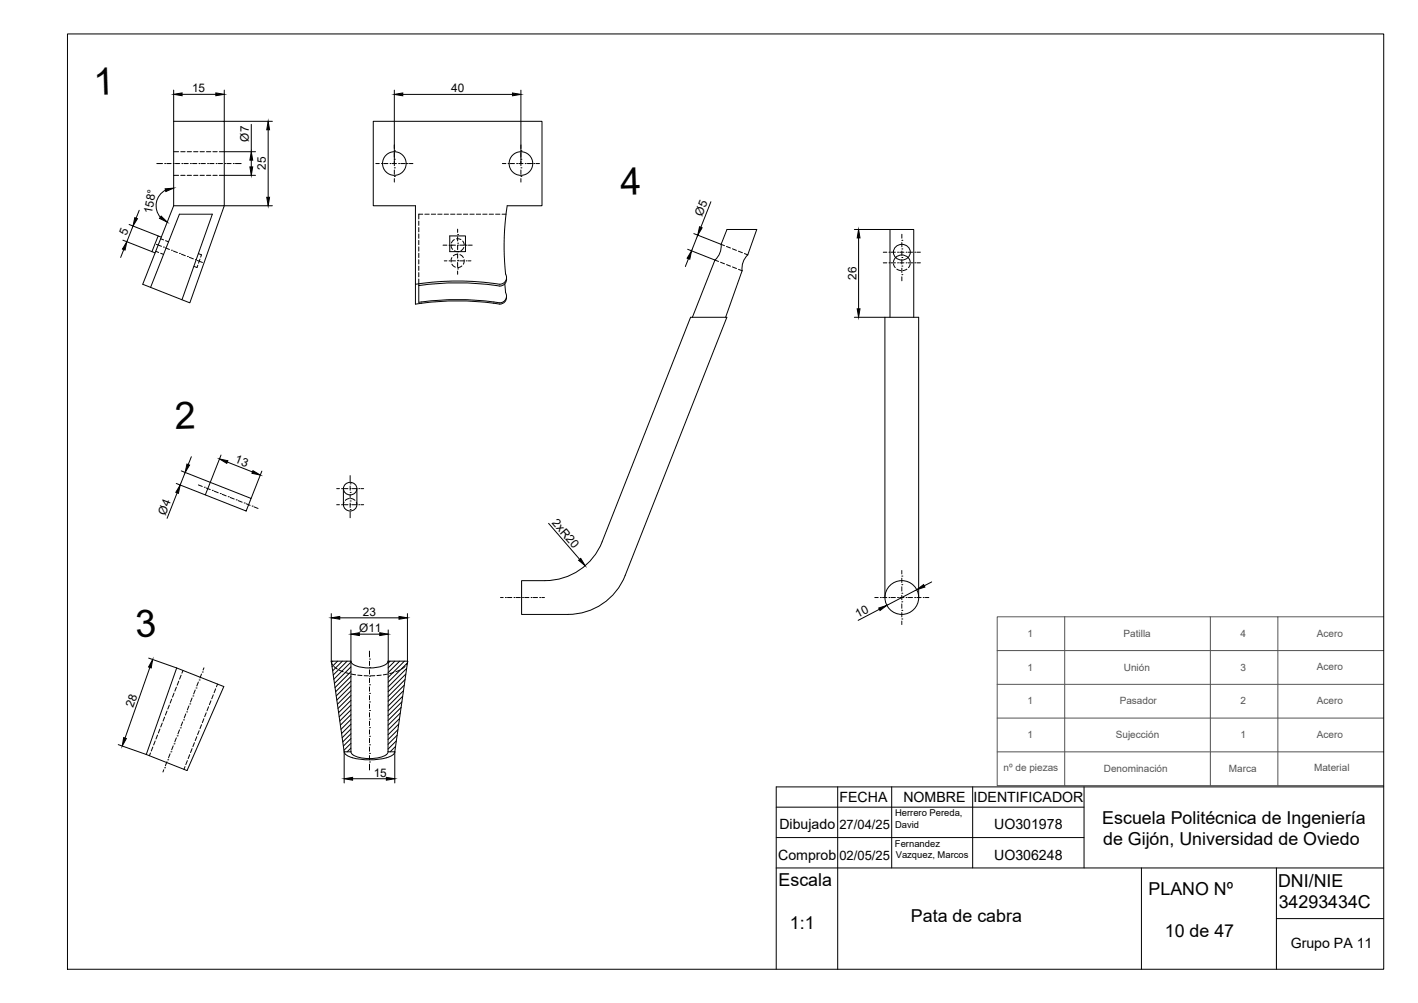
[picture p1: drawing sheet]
<svg xmlns="http://www.w3.org/2000/svg" width="420mm" height="297mm" viewBox="0 0 420 297" stroke-linecap="round" stroke-linejoin="round" font-family="sans-serif">
<!-- layer: Vistas -->
<g fill="none" stroke="#000" stroke-width=".3">
<path d="M51.5 35.9h15v25h-15zM47.8 70.2l-.9-.3-1.9 4.6 1 .4M51.5 60.9l-9.2 23.3 14 5.5 10.2-28.8M133.3 69.9h4.6v4.6h-4.6zM213.7 72.4l1.7-4.4h8.8l-2.6 7.5-1.3 1.8-.4 1.4v1.5M213.7 72.4l-.1 1.4-.4 1.4-1.4 1.8-6.6 17M265.3 73.2a2.4 2.4 0 0 1 3.9 .1 2.4 2.4 0 0 1-1.4 3.7 2.36 2.36 0 0 1-2.6-1 2.36 2.36 0 0 1 .1-2.8zM265.4 76.3a2.64 2.64 0 0 1 3.7 0M44.6 85.1l8.6-21.7h9.7l-9 25.4M123.1 84.2a81 81 0 0 1 25 0M124.1 84v5.5a87 87 0 0 1 24.4 .1 2 2 0 0 0 1.3-2.9l-.2-2.6M148.1 84.2a1.99 1.99 0 0 0 1.7-3 78.3 78.3 0 0 1 .5-20.3h10.3v-25h-50v25h12.5v29.2a85.7 85.7 0 0 1 25.4-.1l.8-.3 .5-.6 .3-1.2"/>
<path d="M150.1 82.5a2.13 2.13 0 0 1-3.1 2.1 81 81 0 0 0-22.9 0M204.6 94h10.8l-30.2 76.4a18.2 18.2 0 0 1-16.9 11.6h-13.8v-10a37.1 37.1 0 0 0 11.4-.6 18.2 18.2 0 0 0 12.5-11zM219.9 80.2l-4.9 13.8M263.7 94v-26h7v26M62.3 142.9l12.1 4.7-1.5 3.7-12.1-4.7zM101.7 144.7l.1 4.8a2 2 0 0 0 2 1.8 2 2 0 0 0 1.9-1.8v-4.8M262.2 177v-83h10v83M52.4 197.8l13.9 5.5-10.9 24.9-12.1-4.8zM104 195.8a3.5 3.5 0 0 0 3.3 1.9 10.6 10.6 0 0 0 7.2-1.1l.5-.8h5.8l-3.8 26.8M104 195.8h-5.8l3.8 26.8M104 195.8v26.8M115 195.8v27a4 4 0 0 1-3.7 1.8 9.6 9.6 0 0 1-7-1.3l-.3-.7"/>
<path d="M102 222.6h2M102 222.6a2.85 2.85 0 0 0 2.5 1.8 18.2 18.2 0 0 0 11.8-.8l.7-1M115 222.6h2"/>
<circle cx="116.8" cy="48.4" r="3.5"/>
<circle cx="154.4" cy="48.4" r="3.5"/>
<circle cx="103.8" cy="144.7" r="1.93"/>
<circle cx="267.2" cy="177" r="5"/>
</g>
<!-- layer: Oculto -->
<g fill="none" stroke="#000" stroke-width=".3">
<path d="M51.5 51.9h1.4M51.5 44.9h1.4M53.6 51.9h1.2M53.6 44.9h1.2M55.5 51.9h1.2M55.5 44.9h1.2M57.4 51.9h1.2M57.4 44.9h1.2M59.3 51.9h1.2M59.3 44.9h1.2M61.2 51.9h1.3M61.2 44.9h1.3"/>
<path d="M63.1 51.9h1.3M63.1 44.9h1.3M65 51.9h1.5M65 44.9h1.5M46.1 74.4l.9 .4M47.6 70.7l.9 .3M47.6 75l.9 .3M49.1 71.3l.8 .3M58.6 78.5l-.2 .7-1-.3M58.8 75.1l.9 .4-.2 .7M59.2 76.8l-.4 1.2M124.1 65.5v1.3"/>
<path d="M124.1 67.4v1.3M124.1 69.3v1.3M124.1 71.2v1.3M124.1 73.1v1.3M124.1 75v1.3M124.1 76.9v1.3M124.1 78.8v1.3M125.3 63.4h-1.2v1.5M125.9 63.4h1.3M127.8 63.4h1.3M129.7 63.4h1.3M131.6 63.4h1.3"/>
<path d="M133.5 63.4h1.3M133.6 72.6l.5 1.2M133.6 72.6h.1M133.9 76.3l-.2 1.3M133.9 78.2l1 .9M134.6 74.3l1.3 .2M134.6 71l-.8 1M135.3 70.7l1.3 .3M135.4 63.4h1.3M135.6 75.3l-1.3 .5M136.3 75.4l1 .9M136.9 78.8l-1.3 .4"/>
<path d="M137.1 71.4l.5 1.2M137.3 63.4h1.3M137.4 73.3l-.8 1M137.5 76.9l-.2 1.3M139.2 63.4h1.3M141.1 63.4h1.3M143 63.4h1.3M144.9 63.4h1.3M146.9 63.4h1.2M148.8 63.4h1.1M211.8 77l1.1 .4M213.5 77.7l1.2 .4"/>
<path d="M213.7 72.4l1 .4M215.3 73l1.1 .5M215.3 78.4l1.2 .4M217 73.7l1.2 .5M217 79.1l1.2 .4M218.8 74.4l1.2 .5M218.8 79.8l1.1 .4M220.6 75.1l1 .4M264.8 78.1l.5 1.2M265.4 76.3l-.6 1.2M265.7 79.7l1.2 .4M268.7 79.7l-1.2 .4"/>
<path d="M269.1 76.3l.6 1.2M269.7 78.1l-.5 1.2M124.1 80.7v1.3M124.1 82.6v1.4M101.9 148.7l-.2 .8M103.4 147.6l-1.1 .6M104.1 147.6l1.1 .6M105.6 148.7l.1 .8M53.7 200l-.5 1.1M54.2 198.6l-.3 .8M98.2 195.8l.3 1.1M98.6 195.8l-.4 .4"/>
<path d="M98.9 197.4l1 .7M100 195.8l-1.6 1.6M100.5 198.4l1.2 .5M101.4 195.8l-2.8 2.9M102.3 199.2l1.2 .3M102.8 195.8l-4.1 4.1M104 196.1l-5.1 5M104 197.5l-4.9 4.9M104 198.9l-4.7 4.7M104.1 199.6l1.3 .3M106 199.9l1.3 .2M113 199.9l-1.3 .2"/>
<path d="M114.8 199.6l-1.2 .3M115.6 195.8l-.6 .6M116.7 199.2l-1.2 .3M117 195.8l-2 2M118.4 195.8l-3.4 3.4M118.5 198.4l-1.2 .5M119.8 195.8l-4.8 4.8M120 197.4l-1 .7M120.2 199.6l-5.2 5.3M120.5 198l-5.5 5.4M120.7 196.3l-5.7 5.7M120.8 195.8l-.4 1.1"/>
<path d="M46 219.5l-.5 1.1M46.7 217.7l-.5 1.2M47.4 215.9l-.5 1.2M48.1 214.1l-.5 1.2M48.8 212.4l-.5 1.1M49.5 210.6l-.5 1.2M50.2 208.8l-.5 1.2M50.9 207l-.5 1.2M51.6 205.3l-.5 1.2M52.3 203.5l-.5 1.2M53 201.7l-.5 1.2M57.6 219.9l-.5 1.2"/>
<path d="M58.3 218.2l-.5 1.1M59 216.4l-.5 1.2M59.7 214.6l-.5 1.2M60.4 212.8l-.5 1.2M61.1 211.1l-.5 1.2M61.8 209.3l-.5 1.2M62.5 207.5l-.5 1.2M63.2 205.8l-.5 1.1M63.9 204l-.5 1.2M64.5 202.6l-.4 .8M104 200.3l-4.5 4.6M104 201.7l-4.4 4.4"/>
<path d="M104 203.2l-4.2 4.1M104 204.6l-4 4M104 206l-3.8 3.8M104 207.4l-3.7 3.6M104 208.8l-3.5 3.5M104 210.2l-3.3 3.3M104 211.6l-3.1 3.2M104 213.1l-3 2.9M104 214.5l-2.8 2.7M104 215.9l-2.6 2.6M104 217.3l-2.4 2.4M104 218.7l-2.3 2.3"/>
<path d="M107.9 200.1h1.3M111.1 200.1h-1.3M117.4 219.4l-2.4 2.5M117.7 217.7l-2.7 2.7M117.9 216.1l-2.9 2.9M118.1 214.4l-3.1 3.2M118.4 212.8l-3.4 3.4M118.6 211.2l-3.6 3.6M118.9 209.5l-3.9 3.9M119.1 207.9l-4.1 4M119.3 206.2l-4.3 4.3M119.5 204.6l-4.5 4.5"/>
<path d="M119.8 202.9l-4.8 4.8M120 201.3l-5 5M44.6 223l-.3 .8M45.3 221.2l-.5 1.2M54.8 227l-.3 .8M55.5 225.3l-.4 1.1M56.2 223.5l-.4 1.2M56.9 221.7l-.4 1.2M104 220.1l-2.1 2.1M104 221.5l-1.1 1.1M117.2 221l-1.6 1.6"/>
</g>
<!-- layer: Cotas -->
<g fill="none" stroke="#000" stroke-width=".3">
<path d="M51.5 26.7v9.2M54 27.9h10M66.5 26.7v9.2h14.2M74.5 36.8v8.1M79.5 38.4v20M116.8 26.7v21.7M119.3 28h32.5M154.3 26.7v21.7M49 56.3a5.2 5.2 0 0 0-1.5 8M66.5 44.9h9.2M66.5 51.9h9.2M74.5 47.4v2"/>
<path d="M210.6 59.7l-2.9 7.6M36.4 71.1l8.6 3.4M36.7 73.9l-.9 2.3M38.3 66.5l8.6 3.4M39.4 66.9l-1.8 4.7M41.3 62.3l-1 2.3M66.5 60.9h14.2M203.8 73.8l8 3.2M204 76.6l-.9 2.3M205.6 69.2l8.1 3.2M206.7 69.6l-1.8 4.7M253.2 68h10.5"/>
<path d="M254.4 70.5v21M253.2 94h9M54.9 139.9l-1.5 3.7M56.7 135.3l-.9 2.3M65.5 134.8l-3.2 8.1-8.6-3.4M67.4 136.8l7.4 3M77.6 139.5l-3.2 8.1M52.2 143.2l8.6 3.4M52.5 146l-3 7.5M162.5 155l9.3 10.6M271.6 174.6l-8.8 4.7M276.1 172.3l-2.2 1.2"/>
<path d="M44.1 194.9l8.3 2.9M44.4 197.7l-7.3 20.9M98.2 181.7v14.1M100.7 183h17.5M104 186.6v9.2M106.5 187.8h6M115 186.6v9.2M120.7 181.7v14.1M260.6 180.4l-6.3 3.3M35 220.5l8.3 2.9M102 222.6v9.3M104.5 230.6h10"/>
<path d="M117 222.6v9.3"/>
</g>
<g fill="#000" stroke="#000" stroke-width=".3">
<path d="M51.5 27.9l2.5-.4v.8zM64 27.5l2.5 .4-2.5 .4zM79.5 35.9l.4 2.5h-.9zM116.8 28l2.5-.5v.9zM151.8 27.5l2.5 .5-2.5 .4zM48.9 55.9l2.6-.2-2.4 1zM74 49.4h.9l-.4 2.5zM74.5 44.9l.4 2.5h-.9zM79 58.4h.9l-.4 2.5zM37.6 71.6l-.5 2.5-.8-.3zM39.9 64.5l.8 .3-1.3 2.1zM47.8 64l1.8 1.8-2.3-1.1z"/>
<path d="M204.9 74.3l-.5 2.5-.8-.3zM207.3 67.2l.7 .3-1.3 2.1zM254.4 68l.4 2.5h-.8zM254 91.5h.8l-.4 2.5zM55.4 137.4l.8 .3-1.3 2.2zM65 135.9l2.5 .5-.3 .8zM75 139.4l2.1 1.3-2.4-.5zM53.4 143.6l-.5 2.5-.8-.3zM171.4 165.9l.7-.5 1.3 2.1zM271.6 174.6l2.1-1.5 .3 .8zM45.2 195.3l-.4 2.5-.8-.3zM98.2 183l2.5-.4v.8z"/>
<path d="M104 187.8l2.5-.4v.8zM112.5 187.4l2.5 .4-2.5 .4zM118.2 182.6l2.5 .4-2.5 .4zM260.4 180.1l2.4-.8-2 1.5zM36.7 218.4l.7 .3-1.2 2.2zM102 230.6l2.5-.4v.9zM114.5 230.2l2.5 .4-2.5 .5z"/>
</g>
<!-- layer: Ejes -->
<g fill="none" stroke="#000" stroke-width=".3">
<path d="M46.5 48.4h1.7M48.8 48.4h.1M49.4 48.4h1.3M51.3 48.4h.1M52 48.4h1.2M53.9 48.4h.1M54.5 48.4h1.3M56.4 48.4h.1M57.1 48.4h1.2M59 48.4h.1M59.6 48.4h1.3M61.5 48.4h.1"/>
<path d="M62.1 48.4h1.3M64 48.4h.1M64.7 48.4h1.2M66.6 48.4h.1M67.2 48.4h1.3M69.1 48.4h.1M69.8 48.4h1.7M111.3 48.4h1.1M113 48.4h.1M113.7 48.4h1.2M115.6 48.4h.1M116.2 48.4h1.3"/>
<path d="M116.8 44.6h.1M116.8 47.2h.1M116.8 49.7h.1M116.8 52.2h.1M116.8 42.9v1.1M116.8 45.3v1.2M116.8 47.8v1.3M116.8 50.3v1.3M116.8 52.9v1M118.1 48.4h.1M118.7 48.4h1.3M120.6 48.4h.1"/>
<path d="M121.3 48.4h1M148.8 48.4h1.1M150.5 48.4h.1M151.2 48.4h1.2M153.1 48.4h.1M153.7 48.4h1.3M154.3 44.6h.1M154.3 47.2h.1M154.3 49.7h.1M154.3 52.2h.1M154.3 42.9v1.1M154.3 45.3v1.2"/>
<path d="M154.3 47.8v1.3M154.3 50.3v1.3M154.3 52.9v1M155.6 48.4h.1M156.3 48.4h1.2M158.2 48.4h.1M158.8 48.4h1.1M46.3 72.4l1.5 .5M48.4 73.2h.1M49 73.4l1.2 .5M50.8 74.1h.1M51.4 74.3l1.2 .5"/>
<path d="M53.2 75h.1M53.8 75.3l1.1 .4M55.5 76h.1M56.1 76.2l1.2 .5M57.9 76.9h.1M58.5 77.1l1.5 .6M131.3 72.6h1.1M131.6 77.3h.8M133.1 77.3h.1M133.1 72.6h.1M133.7 77.3h1.3M133.7 72.6h1.3"/>
<path d="M135.6 69.5h.1M135.6 72h.1M135.6 74.6h.1M135.6 77.1h.1M135.6 79.6h.1M135.6 77.3h.1M135.6 72.6h.1M135.6 67.9v.9M135.6 70.1v1.3M135.6 72.7v1.2M135.6 75.2v1.3M135.6 77.7v1.3"/>
<path d="M136.2 77.3h1.3M136.2 72.6h1.3M138.1 77.3h.1M138.1 72.6h.1M138.8 77.3h.8M138.8 72.6h1.1M261.7 74.7h1.1M261.7 77.8h1.1M263.4 74.7h.1M263.4 77.8h.1M264 74.7h1.3M264 77.8h1.3"/>
<path d="M265.9 74.7h.1M265.9 77.8h.1M266.6 74.7h1.3M266.6 77.8h1.3M267.2 78.8h.1M267.2 76.3h.1M267.2 73.7h.1M267.2 71.2h.1M267.2 69.4v1.1M267.2 71.8v1.3M267.2 74.4v1.2M267.2 76.9v1.3"/>
<path d="M267.2 79.4v1.3M268.5 74.7h.1M268.5 77.8h.1M269.1 74.7h1.3M269.1 77.8h1.3M271 74.7h.1M271 77.8h.1M271.7 74.7h1M271.7 77.8h1M135.6 80.3v.9M267.2 81.3h.1M267.2 82v1.2"/>
<path d="M58.8 143.6l1.1 .5M60.5 144.3h.1M61.1 144.5l1.2 .5M62.9 145.2h.1M63.5 145.5l1.2 .4M65.3 146.2h.1M65.8 146.4l1.2 .5M67.6 147.1h.1M68.2 147.3l1.2 .5M70 148h.1M70.6 148.3l1.2 .4M72.3 149h.1"/>
<path d="M72.9 149.2l1.2 .5M74.7 149.9h.1M75.3 150.1l1.2 .5M99.8 149.5h.8M99.8 144.7h.8M101.2 149.5h.1M101.2 144.7h.1M101.8 149.5h1.3M101.8 144.7h1.3M103.7 150.9h.1M103.7 148.4h.1M103.7 145.8h.1"/>
<path d="M103.7 143.3h.1M103.7 149.5h.1M103.7 144.7h.1M103.7 140.9v1.7M103.7 143.9v1.3M103.7 146.5v1.2M103.7 149v1.3M103.7 151.5v1.8M104.4 149.5h1.3M104.4 144.7h1.3M106.3 149.5h.1M106.3 144.7h.1"/>
<path d="M106.9 149.5h.8M106.9 144.7h.8M148.3 177h.8M149.7 177h.1M150.4 177h1.2M152.3 177h.1M152.9 177h1.3M154.8 177h.1M155.5 177h1.2M157.4 177h.1M158 177h1.3M159.9 177h.1"/>
<path d="M160.5 177h.8M259.2 177h1M260.9 177h.1M261.5 177h1.3M263.4 177h.1M264 177h1.3M265.9 177h.1M266.6 177h1.2M267.2 170.6h.1M267.2 173.2h.1M267.2 175.7h.1M267.2 178.2h.1"/>
<path d="M267.2 169v1M267.2 171.2v1.3M267.2 173.8v1.3M267.2 176.3v1.3M267.2 178.9v1.2M268.5 177h.1M269.1 177h1.3M271 177h.1M271.7 177h1.2M273.6 177h.1M274.2 177h1M59.7 199.6l-.5 1.2"/>
<path d="M59.9 199h.1M60.4 197.8l-.2 .6M109.5 192.8v1.7M109.5 197.7h.1M109.5 195.2h.1M109.5 195.8v1.3M109.5 198.4v1.2M267.2 180.8h.1M267.2 183.3h.1M267.2 181.4v1.3M267.2 183.9v1.1M52.3 218.5l-.5 1.2"/>
<path d="M52.5 217.9h.1M53.2 216.2l-.5 1.1M53.4 215.6h.1M54.1 213.8l-.4 1.2M54.4 213.2h.1M55.1 211.4l-.5 1.2M55.3 210.8h.1M56 209.1l-.5 1.1M56.2 208.5h.1M56.9 206.7l-.4 1.2M57.1 206.1h.1M57.8 204.3l-.4 1.2"/>
<path d="M58.1 203.7h.1M58.8 202l-.5 1.2M59 201.4h.1M109.5 218h.1M109.5 215.5h.1M109.5 213h.1M109.5 210.4h.1M109.5 207.9h.1M109.5 205.3h.1M109.5 202.8h.1M109.5 200.3h.1M109.5 200.9v1.3"/>
<path d="M109.5 203.4v1.3M109.5 206v1.2M109.5 208.5v1.3M109.5 211.1v1.2M109.5 213.6v1.3M109.5 216.1v1.3M109.5 218.7v1.2M48.5 228l-.2 .6M48.8 227.4h.1M49.5 225.6l-.5 1.2M49.7 225h.1M50.4 223.2l-.5 1.2"/>
<path d="M50.6 222.6h.1M51.3 220.9l-.4 1.2M51.6 220.3h.1M109.5 225.7h.1M109.5 223.1h.1M109.5 220.6h.1M109.5 221.2v1.3M109.5 223.8v1.2M109.5 226.3v1.7"/>
</g>
<!-- layer: Tabla -->
<path d="M295.5 192.7h114.5M315.5 182.7h-20v50h114.5M315.5 182.7h43.1v50M315.5 182.7v50M358.6 182.7h20v50M378.6 182.7h31.4M295.5 202.7h114.5M295.5 212.7h114.5M295.5 222.7h114.5" fill="none" stroke="#545454" stroke-width=".3"/>
<!-- layer: 0 -->
<path d="M20 10.1h390v276.9h-390zM230 233v54" fill="none" stroke="#000" stroke-width=".3"/>
<!-- layer: Aristas -->
<path d="M230 233h180M230 239h91.2M248.2 233v54M264.2 233v24M288.2 233v24M321.2 233v24M230 257h180M230 248h91.2M338.2 257v30M378.2 257v30M378.2 272h31.8" fill="none" stroke="#000" stroke-width=".3"/>
<g font-size="11.2">
<text x="27.8" y="28" transform="rotate(-2 27.8 28)">1</text>
<text x="183.9" y="57.7" transform="rotate(-2 183.9 57.7)">4</text>
<text x="51.9" y="127" transform="rotate(-2 51.9 127)">2</text>
<text x="40.2" y="188.5" transform="rotate(-2 40.2 188.5)">3</text>
</g>
<g font-size="5.3">
<text x="326.6" y="244">Escuela Politécnica de Ingeniería</text>
<text x="326.9" y="250.4">de Gijón, Universidad de Oviedo</text>
<text x="230.7" y="262.5">Escala</text>
<text x="378.7" y="262.6">DNI/NIE</text>
<text x="340.3" y="265">PLANO Nº</text>
<text x="378.9" y="269">34293434C</text>
<text x="234.1" y="275.1">1:1</text>
<text x="269.9" y="273">Pata de cabra</text>
<text x="345.1" y="277.6">10 de 47</text>
</g>
<g font-size="4.2">
<text x="248.8" y="237.5">FECHA</text>
<text x="267.7" y="237.5">NOMBRE</text>
<text x="288.4" y="237.5">IDENTIFICADOR</text>
<text x="230.9" y="245.6">Dibujado</text>
<text x="294.6" y="245.6">UO301978</text>
<text x="230.6" y="254.5">Comprob</text>
<text x="294.6" y="254.5">UO306248</text>
<text x="382.4" y="280.7">Grupo PA 11</text>
</g>
<g font-size="3.8">
<text x="248.7" y="245.6">27/04/25</text>
<text x="248.7" y="254.5">02/05/25</text>
</g>
<g font-size="3.5">
<text x="56.9" y="27.3">15</text>
<text x="133.7" y="27.3">40</text>
<text x="73.7" y="41.9" transform="rotate(-90 73.7 41.9)">Ø7</text>
<text x="78.8" y="50.4" transform="rotate(-90 78.8 50.4)">25</text>
<text x="45" y="63.5" transform="rotate(-79 45 63.5)">158°</text>
<text x="208.1" y="64.3" transform="rotate(-68 208.1 64.3)">Ø5</text>
<text x="37.5" y="69.9" transform="rotate(-68 37.5 69.9)">5</text>
<text x="253.7" y="82.9" transform="rotate(-90 253.7 82.9)">26</text>
<text x="69.4" y="136.9" transform="rotate(21 69.4 136.9)">13</text>
<text x="49" y="152.8" transform="rotate(-69 49 152.8)">Ø4</text>
<text x="163.4" y="154.9" transform="rotate(49 163.4 154.9)">2xR20</text>
<text x="107.5" y="182.3">23</text>
<text x="254.2" y="183" transform="rotate(-28 254.2 183)">10</text>
<text x="106.4" y="187.1">Ø11</text>
<text x="39.5" y="209.7" transform="rotate(-71 39.5 209.7)">28</text>
<text x="110.7" y="230">15</text>
</g>
<g font-size="3" fill="#545454">
<text x="304.4" y="188.6">1</text>
<text x="332.9" y="188.6">Patilla</text>
<text x="367.6" y="188.6">4</text>
<text x="390.2" y="188.5">Acero</text>
<text x="304.4" y="198.6">1</text>
<text x="333" y="198.8">Unión</text>
<text x="367.6" y="198.6">3</text>
<text x="390.2" y="198.6">Acero</text>
<text x="304.4" y="208.6">1</text>
<text x="331.8" y="208.4">Pasador</text>
<text x="367.6" y="208.6">2</text>
<text x="390.2" y="208.6">Acero</text>
<text x="304.4" y="218.6">1</text>
<text x="330.6" y="218.5">Sujección</text>
<text x="367.6" y="218.6">1</text>
<text x="390.2" y="218.5">Acero</text>
<text x="297.3" y="228.4">nº de piezas</text>
<text x="327.1" y="228.5">Denominación</text>
<text x="364.1" y="228.6">Marca</text>
<text x="389.4" y="228.4">Material</text>
</g>
<g font-size="2.8">
<text x="265.2" y="241.7">Herrero Pereda,</text>
<text x="265.2" y="245.1">David</text>
<text x="265.2" y="250.8">Fernandez</text>
<text x="265.4" y="254.2">Vazquez, Marcos</text>
</g>
</svg>
